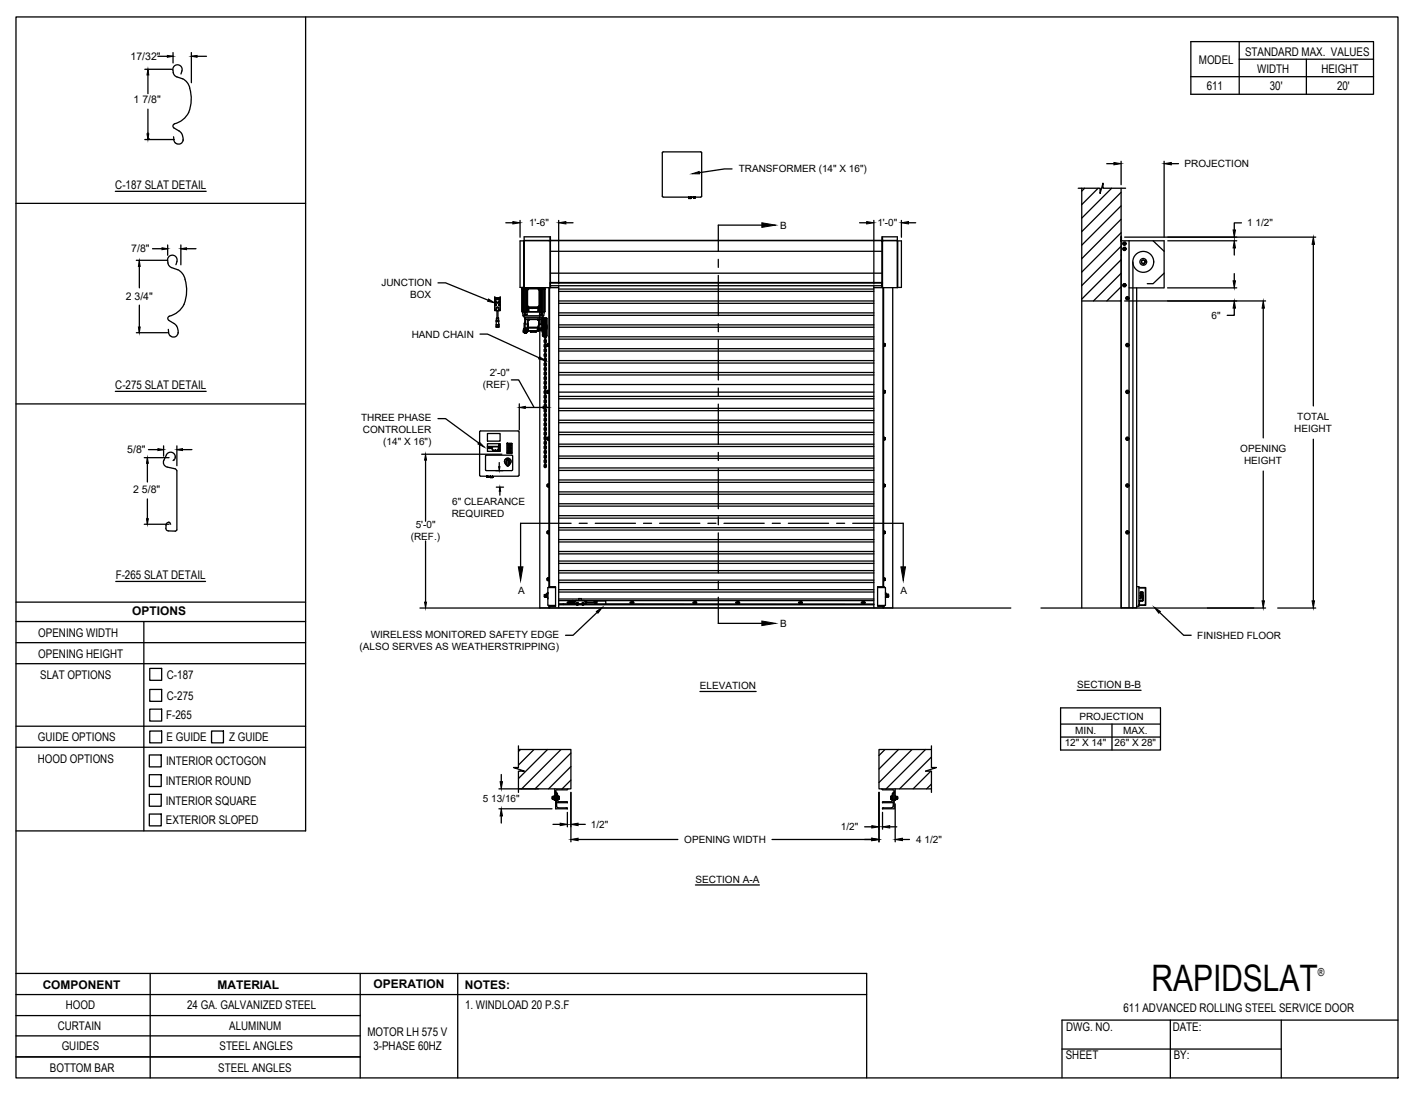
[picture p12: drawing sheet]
<svg xmlns="http://www.w3.org/2000/svg" width="279mm" height="216mm" viewBox="0 0 279 216" stroke-linecap="round" stroke-linejoin="round" font-family="sans-serif">
<!-- layer: MOTOR LH -->
<g fill="none" stroke="#000" stroke-width=".25">
<path d="M130.9 38.9l-.2-.2v-8.7h7.6l.2 .2v8.5l-.2 .2M130.9 38.9h7.4M135.9 39.1h.1M135.9 39.1h.4M135.9 38.9v.3h.4v-.3M136.3 39.1h.1M136.3 39.1h-.4h.4M136.8 39h.1M136.8 39.1h.1M136.8 39.1h.3M136.8 38.9v.2h.3v-.2M136.8 39h.3"/>
<path d="M137.1 39h.1M137.1 39.1h.1M137.1 39h-.3h.3M137.1 39.1h-.3h.3M212.7 37.1h4.4v1.1l.5-2v.9h4.5M213.4 37.1v82.9M214 37.1l-.6 .6M216.7 37.1l-3.3 3.3M217.6 36.2h.1M219.4 37.1l-6 6M221.2 37.1v82.9M221.2 38l-7.8 7.7"/>
<path d="M97.6 58.8v2.4l.3 .1M97.6 58.8h1.1M97.6 58.8h.1M97.8 59l.1 .1zM97.8 59.6h.1M97.8 59h.1M97.8 59.1h.1M97.9 59.6h.1M97.9 59h.1M97.9 59.1h.1M98.5 59.6h.1M98.5 59.7h.1"/>
<path d="M98.5 59h.1M98.5 59.1h.1M98.6 59.7h.1M98.6 59.6h.1M98.6 59h.1M98.6 59.1h.1M98.7 58.8h.1M98.7 58.8v2.3M98.7 58.8v2.4l-.3 .1M103 57.1h.4l-.1 4.4h-.3zM103 57.1h.1M103.1 57.1h.1"/>
<path d="M103.1 57v4.6l.1 .7M103.1 57h.3M103.1 56.7v.3M103.3 57.1h-.3h.3M103.3 47.5v9.2M103.4 56.7h.1M103.4 47.5h-.8v9.2h.8M103.4 47.5v9.2M103.4 47.5h.1M103.4 56.8h.1M103.4 56.8v.2h.5M103.4 47.5h5.2"/>
<path d="M103.4 47.5h4.9M103.4 56.8h5.1M103.4 56.8v-10.1h5.1v10.1M103.6 57.1h-.5v4.4M103.6 56.8v4.8M103.6 57.1v4.4M103.7 57v.1M103.9 59.9v.5zM103.9 57.2h.1M103.9 57.1h-.3v4.4h.3M103.9 57.1v.1M103.9 58v.2"/>
<path d="M103.9 59v.2M103.9 59.6v.4M103.9 58.2v.9M103.9 58.2h.1M103.9 59.1h.1M103.9 59.2v.5M103.9 57.3v.7M103.9 57.3h.1M103.9 58h.1M103.9 57l.1 3.6M103.9 57.1v.2M103.9 57h.1"/>
<path d="M104 57.2v3.2M104 56.9h2.5v3.8h-2.5zM104 56.8h.1M104 57.1l.1 .1zM104.1 56.8l-.2 .2M104.1 56.9h2.3M104.2 57l-.1 .1M104.3 56.9h.1M104.3 57h1.9l.2 .2v3.2l-.2 .2h-1.9l-.2-.2v-3.2zM104.3 56.9h1.9M104.6 56.8h.1M105.3 56.8h.1"/>
<path d="M106.2 56.9l.1 .1M106.3 57l.1 .1M106.4 56.8l.2 .2M106.4 57.1l.1 .1h-.1M106.4 57.1v.1M106.4 57.2l-.2-.3h-1.9l-.3 .2 .1 3.3M106.4 57.2v3.2M106.5 56.8v63.2h69.6v-63.2M106.5 57l.1 3.6M106.6 57h.1M106.6 57.1v4.4M106.6 57.2h.1"/>
<path d="M106.8 57v.1M106.8 57.1v4.4M106.9 56.8v.2h-.3M106.9 57.1v4.4h-.3M106.9 57v4.6h.2v.5h-.2M107.1 57h.3M107.1 56.8v.2h-.2M107.1 57.1v4.4M107.4 57.1h.1M107.4 56.8v.2M107.4 57l.1 .1h-.1M107.4 57.1v4.5"/>
<path d="M107.5 57.1h.1M107.5 57.1l-.9 .1M107.5 57.1v4.4h-.6M108.3 56.8v59.2M108.4 47.5h.1M108.4 56.8v59M108.5 55.9v.7M108.5 56.8h1.7M108.5 55.7h65.6M108.6 56h.1M108.6 56.1h.1M108.6 56.3h.1"/>
<path d="M108.6 56.5h.1M108.6 47.5h-.3M108.6 47.5h65.4v8.9h-65.4zM108.6 55.9h65.4M108.6 47.4l68.5 .1M108.6 46.7v.8M108.6 49.6h65.4M108.6 53.9h65.4M108.6 56.4v.4M110.2 56.4v63.6M110.2 59.4h62.2M110.2 59.9h62.2"/>
<path d="M110.2 57h62.2M110.2 57.5h62.2M172.4 56.8l4.7-.1v-10h-3v10.1M172.4 56.4v63.6M174 47.5h3.1l-.1 9.3M174 46.7v.8M174 55.7v1.1M174 56.2h.1M174 56h.1M174 56.4h.1M174.1 55.9v.7M174.2 47.5h.1"/>
<path d="M174.2 56.8v59M174.3 47.5h.1M174.3 56.8v59M177.1 47.5h.1M177.1 47.5h.8v9.2h-.8M177.1 47.5v9.2M213.4 59.4h7.8M221.2 46.8h.1M221.2 50.3h.1M221.2 48.6l-7.8 7.8M221.2 40.6l-7.8 7.8M221.2 43.3l-7.8 7.8"/>
<path d="M221.2 45.9l-7.8 7.8M221.2 51.3l-7.8 7.7M221.2 53.9l-5.4 5.5M221.2 56.6l-2.8 2.8M221.2 59.3l-.1 .1M221.2 47.6h.1M221.2 47.5h.1M221.3 46.8v.7M221.9 48.9l.2 .1zM221.9 49.3l.2-.1zM221.9 48.9l-.2 .1v.2l.2 .1M221.9 47.9l.2 .1z"/>
<path d="M221.9 48.3l.2-.1zM221.9 47.9l-.2 .1v.2l.2 .1M221.9 56.1l.2 .1zM221.9 56.5l.2-.1zM221.9 56.1l-.2 .1v.2l.2 .1M221.9 47.9l-.3 .1 .2 .3 .3-.1-.1-.3M221.9 48.9l-.3 .1 .2 .3 .3-.1-.1-.3M222 47.9h-.1M222 48.9h-.1M222 56.1l.1 .3-.3 .1-.2-.3 .3-.1M222 47.9h.1M222 48.9v.1"/>
<path d="M222 56.1h.1M222.1 49h.1M222.1 49v.2v-.1M222.1 49.2h.1M222.1 48h.1M222.1 48v.2v-.1M222.1 48.2h.1M222.1 56.2h.1M222.1 56.2v.2v-.1M222.1 56.4h.1M222.8 47.5v72.5M222.8 56.8h6.8"/>
<path d="M223.5 51.7v68.3M224.3 56.8v63.2h-3.1v-72.5h8.5v9.3M225.6 52l.1-.1 .1 .2-.2 .1zM225.9 51.6a.36 .36 0 0 0-.6-.1 .36 .36 0 0 0 .3 .5 .37 .37 0 0 1-.4-.5 .37 .37 0 0 1 .6-.1 .37 .37 0 0 1-.1 .6l.2-.3M225.9 51.6h.1M225.9 51.6l.1 .1M227.5 47.5l2.2 2.1M229.7 53.9l-2.2 2.1h-1.1M97.6 61.1h.1M97.7 61.2v.1M97.7 61.2h.2l-.2 .1M97.8 60.1h.1"/>
<path d="M97.8 60.2h.1M97.9 60.2h.1M97.9 60.1h.1M97.9 64.2h.5M97.9 64.5h.5M97.9 63.2v.3M97.9 64.5h.1M97.9 64.1v.4M97.9 64.1h.5M97.9 61.1v.2h.5v-.2M97.9 60.8h.5M97.9 63.5h.5"/>
<path d="M97.9 60.8v.3h-.3M97.9 63.5v.6M98 62.9h.4M98 62.9l-.1 .3M98 62.9h.1M98 62.9h.3M98 61.3h.3M98 61.3h.1M98.1 61.3v1.6M98.2 60.6l-.3 .2M98.2 60.6l.2 .2M98.3 61.3v1.6"/>
<path d="M98.3 61.3h.1M98.3 62.9h.1M98.4 62.9v.3h-.5M98.4 63.2v.3M98.4 64.5h.1M98.4 64.1h.1M98.4 63.5h.1M98.4 63.5v.6M98.4 64.1v.1M98.4 64.2h.1M98.4 60.8v.3M98.4 64.2v.3"/>
<path d="M98.4 61.1h.3M98.5 60.1h.1M98.5 60.2h.1M98.5 61.2v.1M98.5 61.2h.2l-.2 .1M98.6 60.2h.1M98.6 60.1h.1M98.7 61.1h.1M103.1 61.6h.5M103.2 62.3h4.1M103.2 62.3l.3 .3M103.3 65.6h.1"/>
<path d="M103.3 65h.1M103.3 65h.1zM103.3 65.5l.6 .1M103.3 65.5h.1M103.3 65.2h.1M103.3 65.2l-.1 .2 .1 .1M103.3 65.1v.1M103.3 61.5h.3M103.3 64.9l.1 .1M103.4 65.2v.1zM103.4 65.1h.1M103.4 65.1v.1"/>
<path d="M103.4 65.2h.1M103.4 65.6h.5M103.4 65h.1M103.4 65.1l-.1 .1M103.4 65v.1M103.4 61.6h.5l.1 .5h-.6zM103.4 65.4h.1M103.4 61.6h.1M103.4 65.4l.2 .1M103.4 64.9h.1M103.4 65.4l-.1 .1 .1 .1M103.4 65.2h-.1v.3"/>
<path d="M103.4 65.6h.1M103.4 65.6h.2zM103.4 65.6h.2M103.4 65.2v.2M103.4 65.4v.2M103.4 65.3v.1M103.4 65.1l.1 .1M103.5 65.6h.1M103.5 65.2v-.4h.1v.6M103.5 65.2l.1 .3M103.5 62.6h3.5M103.5 62.6v.1h3.5v-.1"/>
<path d="M103.5 63.8l-.1 1M103.5 65.2v.3M103.5 62.1h.1M103.5 62.1h.3M103.5 62.1h.2M103.5 65.6h-.1h.1M103.6 65.6h.1M103.6 65.6h-.2h.2M103.6 63.7v.1M103.6 62.8v-.1v1M103.6 63.8h-.2v1.4M103.6 62.8h.1"/>
<path d="M103.6 62.1v.1M103.6 65.4h.1M103.6 65.3l.1 .1M103.6 65.3l.1-.2v.3M103.6 65.3v.1M103.6 63.8h.1M103.6 65.3h.1M103.6 65v.2M103.6 63.8v1M103.6 63.8l.1-.8h3.1l.1 .9M103.6 63.8l.1 .1 .5 .1M103.6 65h.1"/>
<path d="M103.6 65.4v.1M103.6 64.8h.5M103.6 63.1h.5M103.6 64.7h.5M103.6 65.6h.2zM103.6 65.6h.2M103.6 65.6h.3M103.6 61.6v.5M103.7 65.6h.1M103.7 65.6h.1zM103.7 65.1v.3M103.7 65.4h.1"/>
<path d="M103.7 65.4h-.1M103.7 65l.1 .5M103.7 61.6h3.1M103.7 61.5v.1M103.7 63v.9M103.7 65.4l.1 .1M103.7 64.8v.6M103.7 64.8v.2M103.8 65.6h.1M103.8 65.6h-.1h.1M103.8 64.8v.4zM103.8 64.8h-.1"/>
<path d="M103.8 65.2v.3M103.8 65.4h.4M103.8 62.1h.1M103.9 65.6h.1M103.9 65.4h.1M103.9 65.4l.1 .1-.1 .1zM103.9 61.4h.1M103.9 60.3v1.2M103.9 65.4h-.1M103.9 60.6l.2 .2M103.9 60.7v.8M104 65.5h.1"/>
<path d="M104 60.4l.1 .1v-.1M104 60.4h.1M104 65.4l-.1 .2M104 60.4l.1 .1M104.1 65.6h-.1M104.1 65h-.3M104.1 64.7v.4h-.3M104.1 60.5l.2 .1M104.1 65.1v.1M104.1 63.1h.1M104.1 64.1h.1M104.1 65.4l-.1 .1"/>
<path d="M104.1 64.1v.6M104.1 60.7v.1M104.1 63v.1M104.1 64.1v.1M104.1 64.7v.4M104.1 65.2h.1M104.1 63.1h.3M104.1 61.4l-.2 .1M104.1 61.4h.1M104.1 64.1v1.1M104.1 60.8v.7h.1v-.7M104.2 63.1v.9"/>
<path d="M104.2 63.1h.2M104.2 63.1v1.5M104.2 64.7v.5M104.2 64.6h.1M104.2 64.1h-.1M104.2 64.6l-.1 .6M104.2 64.1h.1M104.2 65.2h.1M104.2 65.2v.2M104.2 60.6h.1M104.2 65.3v.1M104.2 64.1v1.3"/>
<path d="M104.2 65.2l.1 .1h1.9M104.2 64.1h-.1v.6M104.2 65.3h2M104.2 61.4h.2M104.3 60.7h1.9M104.3 63.1h.1M104.4 60.8v.7h1.7v-.7M104.4 63.1h.1M104.4 63.1h1.7M104.4 63v.1M104.6 60.8h.8M104.6 65.3l.1 .1"/>
<path d="M104.7 65.4h1.1M104.7 65.4v.1M104.7 65.5h1.1M104.7 65.5h.1M105.4 60.8h-.8M105.5 60.8h.6M105.8 65.4v.1M105.9 65.3l-.1 .1M106.1 63.1h.1M106.1 63v.1M106.1 63.1h.3M106.2 63.1h.1"/>
<path d="M106.2 64.7h.1M106.2 64.7l-.2 .3 .2 .3M106.2 64.7v.1M106.2 64.7v-.1h-2v.1h2M106.2 65.1h.6M106.2 65.1h.1M106.2 65.3h.1M106.2 64.6v.1M106.2 65.1l.1 .2M106.2 60.6l.1 .1zM106.2 65v.1M106.2 64.8h.1"/>
<path d="M106.2 61.4h.1M106.2 64.8l-.1 .2h.1M106.3 64l-.1 .6M106.3 64.1l-.1 .5M106.3 63.1v.9M106.4 61.4l.2 .1M106.4 63.1h-.1M106.4 60.4l.1 .1zM106.4 60.5l-.1 .1M106.4 60.7l-2.3 .1M106.4 63v.1M106.4 63.1h.5"/>
<path d="M106.4 60.4l-.2 .2M106.5 60.6h.1M106.6 61.6h.3v.5M106.6 60.7v.8M106.6 60.6l-.2 .2v.7h-.1v-.7M106.6 61.4h.1M106.6 61.4v.1M106.7 62.1h.3M106.7 62.1h.1M106.7 63l.1 .9h.1M106.8 64h-.5M106.8 62.1h.2"/>
<path d="M106.8 61.5v.1M106.8 65h.1M106.8 64.8v.2M106.8 65v.1M106.8 61.6h-.2l-.2 .5h.5M106.8 61.6h.3M106.8 65l-.6 .1M106.8 64.9h.1M106.8 64.8v.3M106.8 64.7l-.6 .1M106.9 65l.1 .1M106.9 64.9h.1"/>
<path d="M106.9 65h.1M106.9 65v.3M106.9 65h-.1M106.9 64.9l-.1 .1M106.9 62.1v.1M106.9 64.9v.1M106.9 64.8v.2M106.9 64.8h-.7M106.9 62.7v1M106.9 63.9v.9M106.9 63.9l-.6 .1M106.9 61.6h.5"/>
<path d="M106.9 62.1h.1M106.9 64.1h.1M106.9 63.9h.1M107 63.8v1.5h-.7M107 63.8h.1M107 62.1h.1M107 65.2h.1M107 63.9v1.3M107 63.9h.1M107 65.2v.4M107 63.1h.2v2.9h-.2zM107 66l.2 .4"/>
<path d="M107 63.5v.4M107 66.1l.2 .3M107.2 64.9v1.1M107.2 64.6h.1M107.2 64.6v1.4M107.2 63.1v1.5M107.2 62.7l-.2 .4M107.2 62.7l.7 .1v3.5M107.2 66.4h.2M107.2 62.7l-.2 .3M107.2 66h.1M107.2 63.1v1.1"/>
<path d="M107.2 63.1h.1M107.2 66l.1 .2M107.2 66v.2h.1M107.3 63.1l.1-.2v3.3M107.3 63.1h.1M107.3 63.1v3M107.3 66.1h.1M107.3 63v3M107.3 64.7v.1M107.3 64.1v-.2v.2M107.3 65.3v.3v-.2M107.3 63.4h.1"/>
<path d="M107.3 65.7h.1M107.3 64.9h.1M107.3 64.6h.1M107.3 63v.5M107.3 65.6v.5M107.3 65.4v.3M107.3 64.4h.1M107.3 62.9l-.1 .2M107.3 63v.1M107.3 66.2h.1M107.3 63h.1M107.3 62.3l-.3 .3"/>
<path d="M107.3 66.1l.1 .1M107.3 63v1.6M107.3 64.6v1.5M107.3 63.4v.3zM107.3 62.9v3.2M107.3 62.9v3.3M107.4 66.2h.1M107.4 62.9l.1 .4M107.4 62.9h.1M107.4 66.3l.1 .4M107.4 70.9l.1 .4M107.4 78.2l.1 .4"/>
<path d="M107.4 64.9h.1M107.4 65.1h.1M107.4 66h.1M107.4 65.6l.1 .2M107.4 72l.1 .2M107.4 73.9l.1 .2M107.4 79.3l.1 .2M107.4 61.6l-.1 .7M107.5 66.1h.1M107.5 65.6v.1M107.5 72v.1M107.5 73.9h.1"/>
<path d="M107.5 79.3v.1M107.5 70.9v.3M107.5 78.2v.3M107.5 66.4h.2M107.5 63.3h.1M107.5 65.8v.3M107.5 67.5v-.3l.1-.1v.4M107.5 66.2v.4M107.5 65.3v.3M107.5 64.3l.1 1.1v-1.1M107.5 63.4l.1 1v-1M107.5 68v.5"/>
<path d="M107.5 68.9l.1 1.1v-1.1M107.5 69.9v.4M107.5 70.8v.1M107.5 71.7v.4M107.5 72.6v1M107.5 73.5v.4M107.5 74.8v-.3l.1-.1v.4M107.5 75.3v.5M107.5 76.2v.5M107.5 77.2v.4M107.5 78.1v.1M107.5 79v.4"/>
<path d="M107.5 79.9v.4M107.5 67l-.1 .2 .1 .5M107.5 66.1l-.1 .2M107.5 65.2l-.1 .4M107.5 64.2l-.1 .5 .1 .2M107.5 63.3l-.1 .5 .1 .2M107.5 67.9l-.1 .2 .1 .5M107.5 68.8l-.1 .2 .1 .5M107.5 69.8l-.1 .2 .1 .4M107.5 70.7l-.1 .2M107.5 71.6l-.1 .5M107.5 72.5l-.1 .2 .1 .4"/>
<path d="M107.5 73.4l-.1 .5M107.5 74.3l-.1 .2 .1 .5M107.5 75.2l-.1 .2 .1 .5M107.5 76.1l-.1 .5 .2 .2 .2-.2v-.3l-.2-.2M107.5 77.1l-.1 .2 .1 .4M107.5 78l-.1 .2M107.5 78.9l-.1 .5M107.5 79.8l-.1 .2 .1 .4M107.5 65.9h.1M107.5 66.6h.1M107.5 64.7h.1M107.5 63.8h.1"/>
<path d="M107.5 63.4h.1M107.5 69h.1M107.5 69.3h.1M107.5 71.2h.1M107.5 73.6h.1M107.5 73h.1M107.5 76.3h.1M107.5 76.6h.1M107.5 78.5h.1M107.5 79.9h.1M107.5 79.3h.1M107.5 65.6l.2 .1-.1 .6z"/>
<path d="M107.5 67.5h.2l-.1 .6zM107.5 70.2l.2 .1-.1 .6zM107.5 72l.2 .1-.1 .6zM107.5 74.8h.2l-.1 .6zM107.5 77.5l.2 .1-.1 .6zM107.5 63.5l.1-.4 .1 .4M107.5 69l.1-.7 .1 .7M107.5 71.2l.1 .6 .1-.6M107.5 74.5l.1-.7 .1 .7M107.5 76.3l.1-.7 .1 .7M107.5 76.6l.1 .7 .1-.7M107.5 78.5l.1 .6 .1-.6"/>
<path d="M107.5 66.6v.6M107.5 79.4v.5M107.6 79.5h.1M107.6 65.6h.1M107.6 63.5v.3M107.6 64.5v.2M107.6 65.4v.2M107.6 67l.2 .2-.2 .5M107.6 66.1l.2 .2M107.6 65.2l.2 .4M107.6 64.2l.2 .5-.2 .2M107.6 63.3l.2 .5-.2 .2"/>
<path d="M107.6 67.9l.2 .2-.2 .5M107.6 68.8l.2 .2-.2 .5M107.6 69.8l.2 .2-.2 .4M107.6 70.7l.2 .2M107.6 71.6l.2 .5M107.6 72.5l.2 .2-.2 .4M107.6 73.4l.2 .5M107.6 74.3l.2 .2-.2 .5M107.6 75.2l.2 .2-.2 .5M107.6 77.1l.2 .2-.2 .4M107.6 78l.2 .2M107.6 78.9l.2 .5"/>
<path d="M107.6 79.8l.2 .2-.2 .4M107.6 66.2v.4M107.6 65.3l.1 .3M107.6 68v.5M107.6 69.9v.4M107.6 70.8l.1 .1M107.6 71.7l.1 .4M107.6 72.6l.1 1M107.6 73.5l.1 .4M107.6 75.3v.5M107.6 76.2v.5M107.6 77.2v.4"/>
<path d="M107.6 78.1l.1 .1M107.6 79l.1 .4M107.6 79.9v.4M107.6 65.8l.1 .1M107.7 63.3h-.1M107.7 65.8h.1M107.7 63.3h.1M107.7 66.6v.6M107.7 79.4v.5M107.7 65.9h.1M107.7 65.9v.2M107.7 65.6l-.1 .1"/>
<path d="M107.7 72l-.1 .1M107.7 73.9h-.1M107.7 79.3l-.1 .1M107.7 66.1h.1M107.7 63h.1M107.7 70.9l-.1 .3M107.7 78.2l-.1 .3M107.7 63v.3M107.8 66.2h.1M107.8 65.6l-.2 .2M107.8 72l-.2 .2M107.8 73.9l-.2 .2"/>
<path d="M107.8 79.3l-.2 .2M107.8 66.3h.1M107.8 62.9l-.1 .1M107.8 62.9h.1M107.8 66.3l-.2 .4M107.8 70.9l-.2 .4M107.8 78.2l-.2 .4M107.8 62.8v3.5M107.8 62.8v3.5l.1-2M107.8 62.8l.1 1.8M107.9 66.3h-.1M107.9 64.1v.4"/>
<path d="M107.9 64.8v-.2v.4M108 77.4h.1M108 68.2h.1M108 67.9h.2v-.1h-.2v.4M108 77.2h.1M108 67.9v.1M108 67.9v.3M108 77.2v.2M108 68.2h.2v.1h-.2zM108 77.4h.2v.2h-.2zM108 77h.2v.2h-.2zM108 67.8v.5"/>
<path d="M108 77v.6M108.2 67.9v.3M108.2 77.2v.2M108.2 67.8h.1M108.2 77l.1 .1M108.3 68.3h-.1M108.3 77.5l-.1 .1M108.3 66.5h.1M108.3 67.8v.5M108.3 77v.6M110.2 78.2h62.2M110.2 78.7h62.2"/>
<path d="M110.2 75.9h62.2M110.2 77.4h62.2M110.2 73.5h62.2M110.2 74h62.2M110.2 71.2h62.2M110.2 71.6h62.2M110.2 68.8h62.2M110.2 69.3h62.2M110.2 66.5h62.2M110.2 66.9h62.2M110.2 64.1h62.2M110.2 64.6h62.2"/>
<path d="M110.2 61.7h62.2M110.2 62.2h62.2M174.3 67.8v.6M174.3 77v.6M174.4 77.4h.1M174.4 77.2v.3M174.4 77.5h.2M174.4 77.2l.2-.1 .1 .3M174.4 68.2h.1M174.4 67.9v.3M174.4 68.2l.2 .1M174.4 67.9l.2-.1 .1 .4"/>
<path d="M174.4 77.5h.1M174.4 68.3h.1M174.4 77.4l.2 .1M174.4 77.2h.2l.1 .2M174.4 67.9h.2v.3M174.4 77.1h.1M174.4 67.8v.1M174.6 67.8v.5M174.6 77.1v.4M174.6 68.2h.1M174.6 68.3h.1M174.7 77.4h.1"/>
<path d="M174.7 68.2h.1M222.5 67.9l.2 .1zM222.5 68.3l.2-.1zM222.5 67.9l-.2 .1v.2l.2 .1M222.5 77.1l.2 .1zM222.5 77.6l.2-.1zM222.5 77.1l-.2 .1v.3l.2 .1M222.7 68v.2v-.1M222.7 77.2v.3v-.2M95.9 92.9h5.1M96 94.1h.1M96 94.1h.2"/>
<path d="M96 94.1h.3M96 94v.2M96.2 85.6h2.5v1.5h-2.5zM96.2 87.6h2.5v1.5h-2.5zM96.2 88.1h2.4M96.2 88.2h.2zM96.2 88.2h.1M96.2 94.1h.1M96.2 94.1h-.2h.3M96.2 88.4l.2 .1zM96.2 94.1h-.2M96.2 94v.2"/>
<path d="M96.3 88.2h.1M96.8 94.2h.1M96.8 94.1h.1M96.8 94.2h.4zM96.8 94.2h.4M96.8 94.1h.4M96.8 94.1l.4 .1M96.8 94v.3h.4v-.3M96.9 88.4l.1 .1zM97.1 88.2h1.2v.8h-1.1zM97.2 94.2h.1M97.2 94.1h.1"/>
<path d="M97.2 94.2h-.4h.4M97.2 94.1h-.4h.4M97.2 88.2h.1M97.3 89.1h.1M97.3 89h.1M97.3 89v.1M97.3 89h.4M97.5 89.1h.1M97.6 89h.1M97.6 89.1h.1M97.6 89l-.1 .1M97.6 89v.1"/>
<path d="M97.7 89.1h.1M97.7 89h.1M97.7 89h-.4h.4M97.7 89v.1M97.8 89h.1M98.2 89h.1M98.3 89h.1M98.4 87.9h.2M98.4 88.8h.2M98.4 88.8h.1M98.4 88.8l.2 .1M98.6 87.9h-.2"/>
<path d="M98.6 87.9h.1M98.6 88.8h.1M98.6 87.6v1.5M98.6 87.6v1.5v-1.5M99.9 91.6l.3 .4M99.9 91.6a.65 .65 0 0 1-.2-.9 .65 .65 0 0 1 1 0 .65 .65 0 0 1-.2 .9M99.9 91.2v.5zM99.9 91.6l.3 .3M100 90.8l-.1 .4M100.1 90.8h.1M100.1 90.8h.3v1h-.3zM100.1 90.7v.1"/>
<path d="M100.1 87.5h.9v1.9h-.9zM100.1 87.5v1.9M100.1 90.8h.2M100.1 87.5h.1M100.1 89.4h.1M100.2 91.9v.1M100.3 90.8h.1M100.3 90.8l.2 .4M100.3 90.8h-.3M100.3 90.6h-.3M100.4 90.8h.1M100.4 90.7v.1"/>
<path d="M100.4 89.1h.1M100.4 87.9h.1M100.4 89v.1M100.5 88.5h.1M100.4 88.5h.1M100.5 89v.1M100.5 89.1h.1M100.5 91.6l-.3 .3M100.5 87.8v.1M100.5 87.9h.1M100.5 87.8l-.1 .1M100.5 87.8h.1"/>
<path d="M100.6 89.1h.1M100.5 89.1h-.1M100.5 91.2v.5zM100.5 91.6l-.3 .4M100.6 87.8h.1M100.6 87.9h.1M100.6 87.8v.1M100.6 88.5h.1M100.6 89v.1M100.6 89h.1M100.6 88.4v.1M101 87.5v1.9"/>
<path d="M101 89.8l.1 .2M101 89.8l-5.2 .1v2.8l.1 .2M101.1 92.7l-.1 .2M101.2 90v2.7M102.2 85l.2 .2v8.6l-.2 .2M102.2 85l-7.5 .1-.1 8.7 .2 .2h7.4M107.4 80.9l.1 .4M107.4 86.4l.1 .4M107.4 89.1v.4h.2h.1l.1-.4M107.4 82.1l.1 .1M107.4 91.2l.1 .2M107.5 82.1h.1"/>
<path d="M107.5 91.2v.1M107.5 89.9l.2 .1-.1 .9zM107.5 91.8h.2l-.1 .4zM107.5 80.9v.9M107.5 86.4v.3M107.5 89.1v.3M107.5 80.8v.1M107.5 81.7v.4M107.5 83v-.4h.1v.4M107.5 83.5v.5M107.5 84.5v.4M107.5 85.4v.4"/>
<path d="M107.5 86.3h.1M107.5 87.2v.4M107.5 88.1v.4M107.5 89v.1M107.5 90.8v.4M107.5 80.7l-.1 .2M107.5 81.6l-.1 .5M107.5 82.5l-.1 .5 .2 .2 .2-.2v-.3l-.2-.2M107.5 83.4l-.1 .2 .1 .5M107.5 84.3l-.1 .2 .1 .5M107.5 85.2l-.1 .2 .1 .5M107.5 86.2l-.1 .1"/>
<path d="M107.5 87.1l-.1 .2 .1 .4M107.5 88l-.1 .2 .1 .4M107.5 88.9l-.1 .2M107.5 89.8l-.1 .2 .1 .5M107.5 90.7l-.1 .5M107.5 91.6l-.1 .5 .2 .2 .2-.2v-.3l-.2-.2M107.5 81.8h.1M107.5 81.2h.1M107.5 83.6h.1M107.5 83h.1M107.5 86.6h.1M107.5 90.3h.1"/>
<path d="M107.5 80.2l.2 .1-.1 .6zM107.5 83.9h.2l-.1 .6zM107.5 84.8h.2l-.1 .6zM107.5 85.7h.2l-.1 .7zM107.5 87.5h.2l-.1 .7zM107.5 88.4l.2 .1-.1 .6zM107.5 82.7l.1-.7 .1 .7M107.5 86.7l.1 .6 .1-.6M107.5 90l.1-.7 .1 .7M107.5 91.8l.1-.7 .1 .7M107.5 83v.6M107.6 80.7l.2 .2"/>
<path d="M107.6 81.6l.2 .5M107.6 83.4l.2 .2-.2 .5M107.6 84.3l.2 .2-.2 .5M107.6 85.2l.2 .2-.2 .5M107.6 86.2l.2 .1M107.6 87.1l.2 .2-.2 .4M107.6 88l.2 .2-.2 .4M107.6 88.9l.2 .2M107.6 89.8l.2 .2-.2 .5M107.6 90.7l.2 .5M107.6 80.8l.1 .1M107.6 81.7l.1 .4"/>
<path d="M107.6 83.5v.5M107.6 84.5v.4M107.6 85.4v.4M107.6 86.3h.1M107.6 87.2v.4M107.6 88.1v.4M107.6 89l.1 .1M107.6 90.8l.1 .4M107.7 83v.6M107.7 82.1h-.1M107.7 91.2l-.1 .1M107.7 80.9v.9"/>
<path d="M107.7 86.4l-.1 .3M107.7 89.1l-.1 .3M107.8 82.1l-.2 .1M107.8 91.2l-.2 .2M107.8 80.9l-.2 .4M107.8 86.4l-.2 .4M108 86.7h.1M108 95.9h.1M108 95.7v-.2h.2v.2M108 86.4h.2v-.1h-.2v.5M108 86.7h.2v.1M108 86.4v.1"/>
<path d="M108 95.7h.1M108 86.4v.3M108 95.7v.2M108 86.8h.2M108 86.8h.1M108 95.7h.2v.2h-.2zM108 95.9v.2h.2M108 95.5v.6M108 86.3v.5M108.2 95.9v.2M108.2 86.4v.3M108.2 95.5l.1 .1"/>
<path d="M108.2 86.3h.1M108.3 96l-.1 .1M108.3 86.8h-.1M108.3 95.5v.6M108.3 86.3v.5M110.2 99.4h62.2M110.2 99.9h62.2M110.2 97.1h62.2M110.2 97.5h62.2M110.2 94.7h62.2M110.2 95.2h62.2M110.2 92.4h62.2"/>
<path d="M110.2 92.8h62.2M110.2 90h62.2M110.2 90.5h62.2M110.2 87.7h62.2M110.2 88.1h62.2M110.2 85.3h62.2M110.2 85.8h62.2M110.2 82.9h62.2M110.2 83.4h62.2M110.2 80.6h62.2M110.2 81h62.2M174.3 86.3v.6"/>
<path d="M174.3 95.5v.6M174.4 95.9h.1M174.4 95.7v.3M174.4 96h.2M174.4 95.7l.2-.1 .1 .3M174.4 86.7h.1M174.4 86.4v.3M174.4 86.7l.2 .1M174.4 86.4l.2-.1 .1 .4M174.4 96h.1M174.4 86.8h.1M174.4 95.9l.2 .1"/>
<path d="M174.4 95.7h.2l.1 .2M174.4 86.4h.2v.3M174.4 95.6h.1M174.4 86.3v.1M174.6 86.3v.5M174.6 95.6v.4M174.6 86.7h.1M174.6 86.8h.1M174.7 95.9h.1M174.7 86.7h.1M222.5 86.4l.2 .1zM222.5 86.8l.2-.1z"/>
<path d="M222.5 86.4l-.2 .1v.2l.2 .1M222.5 95.6l.2 .1zM222.5 96.1l.2-.2zM222.5 95.6l-.2 .1v.2l.2 .2M222.7 86.5v.2v-.1M222.7 95.7v.2v-.1M82.9 120h116.6M107.4 117.7l.1 .1M107.4 117.4v.3M107.5 117.3l-.1 .1M107.5 117.3h.1M107.5 117.6h.2"/>
<path d="M107.5 117.3h.2v.5h-.2zM107.7 117.4h.1M107.7 117.8h.1M107.8 117.6v.1M107.8 117.4v.3M107.8 117.8h.1M107.8 117.4v.2M107.8 117.6v.2M107.8 117.4v.1M107.8 117.4h.1M107.8 117.5v.3M107.8 117.7v.1"/>
<path d="M107.8 117.3h.1v.5h-.1zM107.8 117.6h.1M107.9 117.4h.1M107.9 117.8h.1M108 117.3v.1M108 114.4h.1M108 105.2h.1M108 117.2l-.1 .1M108 114.2h.2v-.2h-.2v.4M108 105.2h.2v.1M108 114.2h.1M108 104.9h.1"/>
<path d="M108 104.9v.1M108 104.9v.3M108 114.2v.2M108 105.3h.2M108 105.3h.1M108 114.4h.2v.2h-.2zM108 104.8h.2v.1h-.2zM108 104.9v.4M108 114v.6M108 104.8v.5M108 117.4l.1 .1M108.1 117v.8"/>
<path d="M108.1 117.7v.5M108.1 117v.5M108.1 117.7h-.1M108.1 117v.2h-.1M108.1 116.9v.1M108.1 118.2h.1M108.2 114.2v.2M108.2 104.9v.3M108.2 114l.1 .1M108.2 104.8h.1M108.3 114.5l-.1 .1M108.3 105.3h-.1"/>
<path d="M108.3 104.8v.5M108.3 114v.6M108.3 119.5v.5M108.4 116v-.2h1.2v3.9h-1.2v-.2M108.4 119.7v.3M109.6 116h-1.5v3.5h1.5M110.2 116.8h62.2M110.2 119.3h62.2M110.2 118.5h62.2M110.2 119.2h62.2M110.2 118.2h62.2M110.2 116.4h62.2"/>
<path d="M110.2 114.5h62.2M110.2 115h62.2M110.2 112.6h62.2M110.2 113.1h62.2M110.2 110.7h62.2M110.2 111.2h62.2M110.2 108.8h62.2M110.2 109.3h62.2M110.2 106.5h62.2M110.2 107h62.2M110.2 104.1h62.2M110.2 104.6h62.2"/>
<path d="M110.2 101.8h62.2M110.2 102.3h62.2M111.1 119.1v.2M112.2 118.8l-.3 .1 .3 .1M112.3 118.8h.2v.3l-.3-.2zM112.5 118.8h.1M112.6 118.8l.1 .1-.1 .1M112.7 118.6v.5M112.7 118.6h.2v.5h-.2M112.7 119.1h.1M112.7 118.9h.2M112.7 118.6v.1"/>
<path d="M112.9 119h.1M113 118.7v.2M113 118.9v.1M113 118.7h.1M113 119h.1M113 118.7l.1 .3M113 118.7v.3M113 119v-.2l.1 .2M113.1 118.6h.1v.5h-.1zM113.1 119h.1M113.1 118.9h.1M113.2 119.1h.1"/>
<path d="M113.2 118.6v.5M113.2 118.7h.1M113.2 119h.1M113.2 119.1h.3M113.5 118.6h-.3M113.7 119.2a.33 .33 0 0 1-.3-.4 .33 .33 0 0 1 .3-.3h1.5a.33 .33 0 0 1 .3 .3 .33 .33 0 0 1-.3 .4M113.8 119.3h.1M113.8 119.1l.1 .1M113.8 119h.1M113.8 119.1h.1M113.8 119.4h.2M113.8 119h.2"/>
<path d="M113.8 119.1h.3M113.8 119.1v.1M113.9 119l.1 .1v-.1l-.2 .1M113.9 119.3l-.1 .1 .2-.1M114 119.3h.1M114 119.1h.1M114 119h.1M114 119.3l-.1 .1M114.1 119.1v.1M114.2 118.1l-.1 .4M114.7 118.1h-.5M114.7 118.4l.1 .1"/>
<path d="M114.7 118.2v.2M114.9 119.3h.1M114.9 119.1l.2-.1h-.1v.2M114.9 119.1h.1M114.9 119h.1M114.9 119.4h.2M114.9 119h.2M115 119l-.1 .1M115 119.3l-.1 .1 .2-.1M115.1 119.3h.1M115.1 119.1h.1M115.1 119h.1"/>
<path d="M115.1 119.3l-.1 .1M115.1 119.1l-.2 .1M115.1 119.1v.1M115.4 118.6h.3v.5M115.4 119.1h.3M115.7 119.1h.1M115.7 118.7v.3M115.7 119h.1M115.7 118.8h1.5M115.7 118.9h1.5M117.2 118.8l.1 .1zM117.3 118.8h.1"/>
<path d="M117.3 118.9h.1M117.4 118.8h-.1M117.4 118.8v.1M117.4 118.8h.1M117.4 118.8v.2l-.1-.1M117.4 118.8l.1 .2zM117.5 118.9h.1M117.5 118.8h.1M117.5 118.8v.2v-.2M117.5 118.8h.2M117.5 118.9h.2M117.5 118.8l.1 .2"/>
<path d="M117.6 118.7v.3M117.6 118.7v.1M117.6 118.7h.1M117.7 119h.1M117.7 118.7h.1M117.7 118.9h.1M117.7 118.8h.1M117.7 118.7v.3v-.3M117.7 119.2v-.6h1.8v.6M124.4 118.8l-.1 .1 .1 .1M124.4 118.8h.2M124.4 119h.2"/>
<path d="M124.7 118.8h.2v.3l-.3-.2zM124.9 118.8l.2 .1-.1 .1M137 118.8l-.3 .1 .3 .1M137.1 118.8h.2v.3l-.3-.2zM137.3 118.8l.2 .1-.1 .1M145.5 118.8l-.3 .1 .2 .1M145.5 118.8l.3 .1-.1 .2-.2-.2zM145.8 118.8h.1M145.8 119h.1M145.8 118.8l.1 .1-.1 .1M157.9 118.8l-.3 .1 .2 .1M157.9 118.8l.3 .1-.1 .2-.2-.2z"/>
<path d="M158.2 118.8h.1M158.2 119h.1M158.2 118.8l.1 .1-.1 .1M170.3 118.8l-.4 .1 .3 .1M170.3 118.8h.2v.3l-.3-.2zM170.6 118.8l.1 .1-.1 .1M173.2 116h1.5v3.5h-1.5M174.2 119.7v.3M174.3 104.8v.6M174.3 114v.6M174.3 119.7v.3M174.4 114.4h.1"/>
<path d="M174.4 114.2v.3M174.4 114.5h.2M174.4 114.2l.2-.1 .1 .3M174.4 105.2h.1M174.4 104.9v.3M174.4 105.2l.2 .1M174.4 104.9l.2-.1 .1 .4M174.4 114.5h.1M174.4 105.3h.1M174.4 114.4l.2 .1M174.4 114.2h.2l.1 .2M174.4 104.9h.2v.3"/>
<path d="M174.4 114.1h.1M174.4 104.8v.1M174.5 116v-.2h-1.3v3.9h1.3v-.2M174.6 114.1v.4M174.6 104.8v.5M174.6 105.2h.1M174.6 105.3h.1M174.7 114.4h.1M174.7 105.2h.1M174.7 117.2h.1M174.7 117v.8M174.8 117.3l-.1 .1"/>
<path d="M174.8 117.4h.1M174.8 117.8h.1M174.8 117.2h.1M174.8 117.2v.6h.1v-.5h-.1M174.8 117.6h.1M174.9 117.4h.1M174.9 117.6v.2M174.9 117.8h.1M174.9 117.4v.2M174.9 117.4l.1 .2M174.9 117.4v.4M174.9 117.4v.3"/>
<path d="M174.9 117.6v.1M174.9 117.7l.1 .1M175 117.4v.4M175 117.8h.1M175 117.4h.1M175 117.4v.4zM175 117.4v.3M175 117.6h.3M175.2 117.3v.5l.1-.1M175.2 117.3h.1M175.2 117.3h-.2v.5h.3M175.2 117.3l.1 .1"/>
<path d="M175.3 117.8h.1M175.3 117.4v.3M205.4 120h42M222.5 104.8l.2 .2zM222.5 105.3l.2-.1zM222.5 104.8l-.2 .2v.2l.2 .1M222.7 105v.2v-.1M224.3 115.8h.4v3.8h-.4M224.7 116h1.4v3.5h-1.4M224.7 116h1.3v3.4h-1.3M224.7 119.3h.1M224.8 119.2l-.1 .1"/>
<path d="M224.8 118.7v.5M224.9 118.6l-.1 .1M225 117.6v.6h.5M225 118v.1M225 117.5v-.6h.5v.6M225 117h.5M225 117.6l.1 .2M225 116.9v.3M225 117.7v.5M225 117.9h.5v.3M225.1 116.9h.3M225.1 117.8h.3l.1-.2v1l-.8-.1"/>
<path d="M225.1 117.3l-.1 .3M225.1 117.8h.1M225.2 117.8h.1M225.2 117.3h.1M225.2 117h.2v.4M225.2 117h-.1l-.1 .5M225.2 117v.3M225.2 117.7h.1M225.3 117v.3M225.3 117.3h.1M225.4 117.3l.1 .3-.1 .2M225.4 117.3l-.3 .1"/>
<path d="M225.4 117.3v.1M225.4 117.4l.1 .1M225.5 117.7v.2M225.5 118.5h-.5M225.5 118.5h.1M225.5 116.9v.3h-.5v.2M225.5 117.3v1.2l-.1 .1h-.5M225.5 117.2v.2M225.5 118h.1M225.5 118.2h.1M225.6 118h.1M225.6 118.1h.1"/>
<path d="M225.6 118v.1M101.8 151.5l-.1 .1M102.3 147.9h10.3v7.8h-10.3M102.3 147.2v4.3h-1l2.2 .7h-1.2v4.2M102.7 147.9l-.4 .4M105.4 147.9l-3.1 3.1M108 147.9l-5.7 5.7M109 157.6h.1M109 157.3h.1M109 157.3v.3M109.1 157.5v.2M109.1 157.2v.3"/>
<path d="M109.1 157.5h.2M109.3 157.2v.3M109.3 157.5v.2M109.4 157.2h-.4v.6h.4M109.5 157v.9M109.5 155.7v2.2M109.6 157.7l-.2 .2M109.6 156.4l.2 .2M109.6 156.4h.1M109.6 157.9h.1M109.6 156.1v3.5h2.4M109.8 159.1l.3 .3"/>
<path d="M109.8 156.5l.2 .2 .1 1.4 1.7 .1M109.8 156.5h.1M109.8 158.4h2.2M109.8 156.5v2.6M109.9 155.9l-.3 .2M109.9 155.9h2M110 157l.1 .2M110 157.2h.3M110 157.8h.3M110.1 157.1v.2M110.1 157.7h.1M110.1 157.4l.1 .2-.2 .1"/>
<path d="M110.1 157.2l.1 .5M110.2 157.3l-.2 .1M110.2 157.7l-.2 .2M110.2 159.4h1.6M110.3 157.1v.2M110.3 157.7h.1M110.3 157.4v.3h-.1M110.3 157.2v.6M110.3 157.3l-.1 .1M110.7 147.9l-7.8 7.8M111.7 158.2l.2 .2M111.7 159.4l.2 .2"/>
<path d="M112 158.4h.1M112 159.6h.1M112.1 155.7l-.2 .2M112.6 148.6l-7 7.1M112.6 151.3l-4.4 4.4M112.6 153.9l-1.7 1.8M174 155.7l.2 .2M174.1 158.4h.1M174.1 159.6h.1M174.1 158.4h2.2M174.2 155.9h2M174.6 147.9l-1.2 1.2"/>
<path d="M175.7 157.3l.4 .4M175.7 157.7l.4 .1M175.8 157.2l-.1 .5M175.8 157.2h.3M175.8 157.7h-.1M175.8 157.1l-.1 .2M175.9 159.4h-1.6l-.2 .2M175.9 157.3l.2 .1M175.9 157.3l.1-.1-.1 .6-.1-.1v-.3M176 157.8l.1 .1M176.1 157l-.1 .2M176.2 155.9l.2 .2v3.5h-2.3"/>
<path d="M176.2 156.5l-.1 .2-.1 1.4-1.7 .1-.2 .2M176.3 156.5h.1M176.3 156.5l-.1 2.6-.3 .3M176.4 156.4l-.1 .2M176.4 156.4h.1M176.4 157.9h.1M176.4 157.7l.2 .2M176.6 157v.9M176.6 155.7v2.2M176.7 157.2h.3v.6h-.3M176.7 157.2v.3M176.7 157.5v.2"/>
<path d="M176.7 157.5h.3M177 157.5v.2M177 157.2v.3M177 157.6h.1M177 157.3h.1M177.1 157.3v.3M177.3 147.9l-3.9 3.9M180 147.9l-6.6 6.5M182.6 147.9l-7.7 7.8M183.7 152.2l-3.5 3.5M183.8 147.9h-10.4v7.8h10.4M183.8 147.2v4.3h1l-2.2 .7h1.2v4.2"/>
<path d="M183.8 149.4l-6.3 6.3M183.8 154.7l-1 1M184.4 151.5l-.2 .2"/>
<circle cx="97.8" cy="59.6" r=".07"/>
<circle cx="97.8" cy="59.6" r=".14"/>
<circle cx="97.8" cy="59" r=".12"/>
<circle cx="97.8" cy="59" r=".14"/>
<circle cx="98.2" cy="59.7" r=".07"/>
<circle cx="98.2" cy="59" r=".07"/>
<circle cx="98.2" cy="59.7" r=".05"/>
<circle cx="98.2" cy="59" r=".05"/>
<circle cx="98.5" cy="59.6" r=".12"/>
<circle cx="98.5" cy="59" r=".12"/>
<circle cx="98.5" cy="59.6" r=".07"/>
<circle cx="98.5" cy="59" r=".07"/>
<circle cx="98.5" cy="59" r=".14"/>
<circle cx="98.5" cy="59.6" r=".14"/>
<circle cx="221.9" cy="48.1" r=".33"/>
<circle cx="221.9" cy="49.1" r=".33"/>
<circle cx="221.9" cy="56.3" r=".33"/>
<circle cx="221.9" cy="56.3" r=".2"/>
<circle cx="221.9" cy="49.1" r=".2"/>
<circle cx="221.9" cy="48.1" r=".2"/>
<circle cx="221.9" cy="48.1" r=".14"/>
<circle cx="221.9" cy="56.3" r=".14"/>
<circle cx="221.9" cy="49.1" r=".14"/>
<circle cx="222.5" cy="58.9" r=".33"/>
<circle cx="222.5" cy="58.9" r=".2"/>
<circle cx="222.5" cy="58.9" r=".14"/>
<circle cx="222.5" cy="58.9" r=".19"/>
<circle cx="225.6" cy="51.7" r="2.06"/>
<circle cx="225.6" cy="51.7" r=".67"/>
<circle cx="97.8" cy="60.2" r=".12"/>
<circle cx="97.8" cy="60.2" r=".07"/>
<circle cx="98.5" cy="60.2" r=".12"/>
<circle cx="98.5" cy="60.2" r=".07"/>
<circle cx="98.5" cy="60.2" r=".14"/>
<circle cx="222.5" cy="68.1" r=".33"/>
<circle cx="222.5" cy="77.3" r=".33"/>
<circle cx="222.5" cy="77.3" r=".2"/>
<circle cx="222.5" cy="68.1" r=".2"/>
<circle cx="222.5" cy="77.3" r=".12"/>
<circle cx="222.5" cy="68.1" r=".12"/>
<circle cx="96.3" cy="88.4" r=".1"/>
<circle cx="96.6" cy="88.4" r=".1"/>
<circle cx="96.6" cy="88.4" r=".09"/>
<circle cx="96.9" cy="88.4" r=".1"/>
<circle cx="98.5" cy="87.9" r=".07"/>
<circle cx="98.5" cy="88.8" r=".07"/>
<circle cx="100.5" cy="89.1" r=".29"/>
<circle cx="100.5" cy="87.9" r=".29"/>
<circle cx="100.5" cy="88.5" r=".29"/>
<circle cx="100.5" cy="87.9" r=".22"/>
<circle cx="100.5" cy="88.5" r=".22"/>
<circle cx="100.5" cy="89.1" r=".22"/>
<circle cx="222.5" cy="86.6" r=".33"/>
<circle cx="222.5" cy="95.8" r=".33"/>
<circle cx="222.5" cy="86.6" r=".2"/>
<circle cx="222.5" cy="95.8" r=".2"/>
<circle cx="222.5" cy="95.8" r=".12"/>
<circle cx="222.5" cy="86.6" r=".12"/>
<circle cx="112.4" cy="118.9" r=".2"/>
<circle cx="112.4" cy="118.9" r=".14"/>
<circle cx="112.4" cy="118.9" r=".1"/>
<circle cx="124.8" cy="118.9" r=".2"/>
<circle cx="124.8" cy="118.9" r=".14"/>
<circle cx="124.8" cy="118.9" r=".1"/>
<circle cx="137.2" cy="118.9" r=".2"/>
<circle cx="137.2" cy="118.9" r=".14"/>
<circle cx="137.2" cy="118.9" r=".1"/>
<circle cx="145.6" cy="118.9" r=".2"/>
<circle cx="145.6" cy="118.9" r=".14"/>
<circle cx="145.6" cy="118.9" r=".1"/>
<circle cx="158" cy="118.9" r=".2"/>
<circle cx="158" cy="118.9" r=".14"/>
<circle cx="158" cy="118.9" r=".1"/>
<circle cx="170.4" cy="118.9" r=".2"/>
<circle cx="170.4" cy="118.9" r=".14"/>
<circle cx="170.4" cy="118.9" r=".1"/>
<circle cx="222.5" cy="105.1" r=".33"/>
<circle cx="222.5" cy="105.1" r=".2"/>
<circle cx="222.5" cy="105.1" r=".12"/>
<circle cx="225.2" cy="117.6" r=".12"/>
<circle cx="225.2" cy="117.6" r=".1"/>
<circle cx="225.2" cy="117.6" r=".24"/>
</g>
<!-- layer: ANNOTATIONS -->
<g fill="none" stroke="#000" stroke-width=".25">
<path d="M28.6 13.7h5.3M29.2 13.7v4.8M31.2 11.1h2.9M34.1 10.4v2M37.8 10.4v5.9M37.8 11.1h2.9M28.6 27.5h5.8M29.2 21.5v6M144.4 33.3h-1.4l-5 .8M218.4 32.3h1.4M221.2 31.8v4.6M229.7 31.8v15"/>
<path d="M231.1 32.3h1.4M26.9 51.4h6.2M27.5 51.4v5.4M30.1 49.1h3M33.1 48.3v2.1M35.7 48.3v4M35.7 49.1h3M86.4 55.8h1.5l8.4 3.4M99.8 44h1.4M102.6 43.5v3.3M110.2 43.5v12.5M111.7 44h1.4"/>
<path d="M169.6 44h1.4M172.4 43.5v12.5M177.9 43.5v3.3M179.3 44h1.4M221.9 59.4h27.8M221.9 46.8h37.7M230.4 56.8h13.6M230.4 47.5h13.6M243.5 48.9v1.4M243.5 54v1.4M245 44h-1.5v1.4M259.1 48.2v31.9"/>
<path d="M26.9 65.7h6.2M27.5 60.2v5.5M94.7 65.9h1.5l10.2 4.7M100.9 75h1.4l3.1 5.4M102.5 79.7v5.1M243.5 60.8v1.4h-1.4M249.3 60.8v25.6M28.5 90.3h4.9M29.1 90.3v4.8M29.1 98.5v5M29.3 88.7h3M32.3 88v2"/>
<path d="M34.9 88v3.9M34.9 88.7h3M83.2 89.6h15.8M84 90.8v12.1M86.4 82.6h1.5l6.5 4.8M97.8 92.9h1.4M97.9 96.1h1.5M98.5 91.3v.8M98.6 96.9v.8M103.7 80.4h3.4M249.3 93v25.6M259.1 86.7v31.9"/>
<path d="M28.5 103.5h4.9M84 106.8v12M238.3 120h11.4M252.1 120h7.5M117.8 120.8l-4.7 4.6h-1.5M138.1 136.5h11.1M209.3 139.7h19.7v8.3h-19.7zM212.5 136.2h12.6M228.8 120.8l4.8 4.6h1.4M98.4 155.7h7.9M98.4 159.6h10.5M98.9 152.8v1.5"/>
<path d="M112.6 156.4v9.7M173.4 156.4v9.7M176.6 158.6v7.5M209.3 142.9h19.7M209.3 145.5h19.7M219.4 142.9v5.1M98.9 161v1.4M109.1 162.7h1.4M112 160.3v2.9M114.1 162.7h1.4M114.1 165.7h19.7M137.2 174.6h12.6"/>
<path d="M152.3 165.7h19.7M170.6 163.2h1.4M174.1 160.3v3.3M175.6 163.2h1.4M178.1 165.7h1.4"/>
</g>
<g fill="#000" stroke="#000" stroke-width=".2">
<path d="M29.2 13.7l.2 1.1h-.4zM33 10.9l1.1 .2-1.1 .2zM37.8 11.1l1.1-.2v.4zM29 26.4h.4l-.2 1.1zM136.6 34.3l1.4-.5v.5zM219.8 32.1l1.4 .2-1.4 .2zM229.7 32.3l1.4-.2v.4zM27.5 51.5l.2 1.1h-.4zM32 48.9l1.1 .2-1.1 .2zM35.7 49.1l1.1-.2v.4zM96.4 59l1.2 .8-1.4-.3zM101.2 43.7l1.4 .3-1.4 .2z"/>
<path d="M110.2 44l1.5-.3v.5zM171 43.7l1.4 .3-1.4 .2zM177.9 44l1.4-.3v.5zM243.3 55.4h.5l-.3 1.4zM243.5 47.5l.3 1.4h-.5zM243.3 45.4h.5l-.3 1.4zM259.1 46.8l.3 1.4h-.5zM27.3 64.5h.4l-.2 1.2zM106.5 70.4l1.2 .8-1.4-.4zM243.5 59.4l.3 1.4h-.5zM249.3 59.4l.2 1.4h-.5zM29.1 90.3l.2 1.1h-.4z"/>
<path d="M31.2 88.5l1.1 .2-1.1 .2zM34.9 88.7l1.1-.2v.4zM84 89.6l.2 1.2h-.4zM94.6 87.2l1 1-1.3-.6zM98.4 92.1h.3l-.2 .8zM98.6 96.1l.2 .8h-.3zM102.5 80.4l1.2-.2v.4zM107.1 80.2l1.2 .2-1.2 .2zM28.9 102.4h.4l-.2 1.1zM83.8 118.8h.4l-.2 1.2zM249 118.6h.5l-.2 1.4zM258.9 118.6h.5l-.3 1.4z"/>
<path d="M117.7 120.7l1.2-.8-.9 1.1zM227.8 119.9l1.2 .8-.4 .3zM98.7 154.3h.4l-.2 1.4zM98.9 159.6l.2 1.4h-.4zM110.5 162.5l1.5 .2-1.5 .2zM112.6 162.7l1.5-.2v.4zM112.6 165.7l1.5-.3v.5zM172 162.9l1.4 .3-1.4 .2zM172 165.4l1.4 .3-1.4 .2zM174.1 163.2l1.5-.3v.5zM176.6 165.7l1.5-.3v.5z"/>
</g>
<!-- layer: SECTION CUTS -->
<g fill="none" stroke="#000" stroke-width=".25">
<path d="M141.7 51.2v1.6M141.7 54.4v7.9M150.3 44.4h-8.6v5.2M141.7 63.9v1.6M141.7 67.1v7.9M141.7 76.6v1.6M141.7 79.8v7.9M141.7 89.3v1.6M141.7 92.5v7.9M112.7 103.3h-10v8.6M114.3 103.3h1.6M117.5 103.3h7.9"/>
<path d="M127 103.3h1.6M130.2 103.3h7.9M139.7 103.3h1.6M141.7 102v1.6M141.7 105.2v7.9M141.7 114.7v1.6M141.7 117.9v5.1h8.6M142.9 103.3h7.9M152.4 103.3h1.6M155.6 103.3h7.9M165.1 103.3h1.6M168.3 103.3h9.9v8.6"/>
</g>
<path d="M150.3 44l2.7 .4-2.7 .5zM102.3 111.9h.9l-.5 2.7zM177.8 111.9h.9l-.5 2.7zM150.3 122.6l2.7 .4-2.7 .5z" fill="#000" stroke="#000" stroke-width=".2"/>
<!-- layer: ANNOTATIONS -->
<path d="M29.2 26.4h.1M29.5 27.5h.1M27.5 65.7h.1M34.3 90.8h.1M29.1 103.5h.1M29.1 102.3h.1" fill="none" stroke="#000" stroke-width=".2"/>
<!-- layer: DETAILS -->
<g fill="none" stroke="#000" stroke-width=".25">
<path d="M34.1 13.8a.92 .92 0 0 1 1-1 .92 .92 0 0 1 .8 1.2l-.2 .6M34.1 13.8a1.29 1.29 0 0 0 .8 1.4 2.97 2.97 0 0 1 2.7 2.9 5.4 5.4 0 0 1-2 5.9l-1.2 .4M34.2 27l.1 .5M34.3 27.5a.92 .92 0 0 0 .9 .9 .92 .92 0 0 0 .9-.8M34.4 24.4l-.2 .3v.5l1.5 .9 .4 .8v.7M36.1 27.6v.1M33.1 51.4a.94 .94 0 0 1 1-1 .94 .94 0 0 1 .8 1.2M33.1 51.4v.5M33.1 51.9a1.11 1.11 0 0 0 .8 .9 3.1 3.1 0 0 1 2.8 3 5.6 5.6 0 0 1-2.1 6.1l-1.2 .5M34.9 51.6l-.2 .6M33.2 65l.1 .6M33.3 65.6l.1 .5 .4 .3"/>
<path d="M33.4 62.4l-.2 .2v.5l1.1 .7a1.98 1.98 0 0 1 .9 1.9M35.1 65.7a.9 .9 0 0 1-1.3 .7M32.3 90.8a.96 .96 0 0 0 .7 1.4l1.6 .3M34.6 92.5l.3 .4M34.6 90.3l-.1 .2-.4 .4M34.6 90.3a.93 .93 0 0 0-.7-1 .93 .93 0 0 0-1.1 .5l-.5 1M34.9 92.9v11.7M32.7 104.2l.1 .3 .4 .3M33.7 103.5l-.3-.4a.58 .58 0 0 0-.7 .5v.6M34.9 104.6l-.3 .2h-1.4"/>
</g>
<!-- layer: TITLE BLOCK -->
<g fill="none" stroke="#000" stroke-width=".25">
<path d="M3.2 3.3h272.6v209.4h-272.6zM60.3 3.3v160.7h-57.1M235 8.2h36v10.4h-36zM235 15.1h36M244.5 11.7h26.5M244.5 8.2v10.4M22.8 37.8h17.9M3.2 40.1h57.1M3.2 79.7h57.1M22.8 77.2h17.9M3.2 118.8h57.1M22.8 114.7h17.8"/>
<path d="M3.2 126.8h57.1M3.2 131h57.1M3.2 122.7h57.1M28.4 122.7v41.3M29.5 131.9h2.4v2.4h-2.4zM29.5 136.1h2.4v2.3h-2.4zM29.5 140h2.4v2.3h-2.4zM3.2 143.3h57.1M3.2 147.5h57.1M29.5 149h2.3v2.3h-2.3zM29.5 152.9h2.3v2.3h-2.3zM29.5 156.8h2.3v2.3h-2.3z"/>
<path d="M29.5 144.3h2.4v2.3h-2.4zM41.7 144.3h2.4v2.3h-2.4zM29.5 160.7h2.3v2.3h-2.3zM3.2 196.3h167.8M3.2 192.1h167.8v20.6M29.6 192.1v20.6M71.1 192.1v20.6M90.3 192.1v20.6M3.2 208.6h67.9M3.2 204.4h67.9M3.2 200.4h67.9M209.6 207h43.2"/>
<path d="M230.9 201.3v11.4M252.8 201.3v11.4M275.8 201.3h-66.2v11.4"/>
</g>
<!-- layer: 0 -->
<path d="M257.8 11.7v6.9" fill="none" stroke="#000" stroke-width=".25"/>
<text font-size="7.2" x="227.2" y="195.5">RAPIDSLAT</text>
<g font-size="2.4">
<text x="245.7" y="11.1">STANDARD MAX. VALUES</text>
<text x="236.6" y="12.7">MODEL</text>
<text x="238.1" y="17.8">611</text>
<text x="248.1" y="14.4">WIDTH</text>
<text x="250.5" y="17.8">30'</text>
<text x="260.7" y="14.4">HEIGHT</text>
<text x="263.8" y="17.8">20'</text>
<text x="22.8" y="37.3">C-187 SLAT DETAIL</text>
<text x="22.8" y="76.8">C-275 SLAT DETAIL</text>
<text x="22.8" y="114.3">F-265 SLAT DETAIL</text>
<text x="7.6" y="125.6">OPENING WIDTH</text>
<text x="26.1" y="121.4">OPTIONS</text>
<text x="7.6" y="129.8">OPENING HEIGHT</text>
<text x="7.9" y="133.9">SLAT OPTIONS</text>
<text x="32.9" y="134">C-187</text>
<text x="32.8" y="142">F-265</text>
<text x="32.9" y="138.1">C-275</text>
<text x="7.5" y="146.3">GUIDE OPTIONS</text>
<text x="32.9" y="146.3">E GUIDE</text>
<text x="45.2" y="146.3">Z GUIDE</text>
<text x="7.5" y="150.6">HOOD OPTIONS</text>
<text x="32.7" y="154.9">INTERIOR ROUND</text>
<text x="32.8" y="151.1">INTERIOR OCTOGON</text>
<text x="32.7" y="158.8">INTERIOR SQUARE</text>
<text x="32.7" y="162.7">EXTERIOR SLOPED</text>
<text x="8.4" y="195.2">COMPONENT</text>
<text x="42.9" y="195.1">MATERIAL</text>
<text x="73.7" y="195">OPERATION</text>
<text x="91.7" y="195.2">NOTES:</text>
<text x="11.4" y="203.2">CURTAIN</text>
<text x="13" y="199.2">HOOD</text>
<text x="36.9" y="199.1">24 GA. GALVANIZED STEEL</text>
<text x="45.2" y="203.3">ALUMINUM</text>
<text x="91.8" y="199.1">1. WINDLOAD 20 P.S.F</text>
<text x="210.4" y="203.6">DWG. NO.</text>
<text x="221.7" y="199.8">611 ADVANCED ROLLING STEEL SERVICE DOOR</text>
<text x="231.4" y="203.4">DATE:</text>
<text x="12.2" y="207.3">GUIDES</text>
<text x="43.3" y="207.2">STEEL ANGLES</text>
<text x="72.5" y="204.5">MOTOR LH 575 V</text>
<text x="73.7" y="207.3">3-PHASE 60HZ</text>
<text x="210.3" y="209.1">SHEET</text>
<text x="231.6" y="209">BY:</text>
<text x="9.8" y="211.5">BOTTOM BAR</text>
<text x="43.1" y="211.6">STEEL ANGLES</text>
</g>
<text font-size="2.2" x="260.1" y="192.7">®</text>
<g font-size="2.1">
<text x="25.8" y="11.9">17/32&quot;</text>
<text x="26.4" y="20.3">1 7/8&quot;</text>
<text x="25.9" y="49.8">7/8&quot;</text>
<text x="24.8" y="59.3">2 3/4&quot;</text>
<text x="25.1" y="89.5">5/8&quot;</text>
<text x="26.3" y="97.3">2 5/8&quot;</text>
</g>
<g font-size="2">
<text x="145.8" y="33.8">TRANSFORMER (14&quot; X 16&quot;)</text>
<text x="233.7" y="33">PROJECTION</text>
<text x="104.4" y="44.7">1'-6&quot;</text>
<text x="153.9" y="45.2">B</text>
<text x="173.1" y="44.7">1'-0&quot;</text>
<text x="246.1" y="44.7">1 1/2&quot;</text>
<text x="75.2" y="56.5">JUNCTION</text>
<text x="80.9" y="58.9">BOX</text>
<text x="239.1" y="62.9">6&quot;</text>
<text x="81.2" y="66.7">HAND CHAIN</text>
<text x="95.3" y="76.7">(REF)</text>
<text x="96.6" y="74.3">2'-0&quot;</text>
<text x="71.2" y="83.1">THREE PHASE</text>
<text x="256" y="82.9">TOTAL</text>
<text x="71.6" y="85.5">CONTROLLER</text>
<text x="75.6" y="87.9">(14&quot; X 16&quot;)</text>
<text x="244.7" y="89.2">OPENING</text>
<text x="255.4" y="85.3">HEIGHT</text>
<text x="245.5" y="91.6">HEIGHT</text>
<text x="89.2" y="99.6">6&quot; CLEARANCE</text>
<text x="81" y="106.5">(REF.)</text>
<text x="82" y="104.1">5'-0&quot;</text>
<text x="89.1" y="102">REQUIRED</text>
<text x="102.2" y="117.2">A</text>
<text x="177.7" y="117.2">A</text>
<text x="73.2" y="125.9">WIRELESS MONITORED SAFETY EDGE</text>
<text x="153.9" y="123.8">B</text>
<text x="70.9" y="128.3">(ALSO SERVES AS WEATHERSTRIPPING)</text>
<text x="236.2" y="126.1">FINISHED FLOOR</text>
<text x="138.1" y="136.1">ELEVATION</text>
<text x="212.5" y="135.8">SECTION B-B</text>
<text x="213" y="142">PROJECTION</text>
<text x="210.1" y="147.3">12&quot; X 14&quot;</text>
<text x="212.2" y="144.9">MIN.</text>
<text x="219.9" y="147.3">26&quot; X 28&quot;</text>
<text x="221.6" y="144.9">MAX.</text>
<text x="95.3" y="158.3">5 13/16&quot;</text>
<text x="116.6" y="163.4">1/2&quot;</text>
<text x="135" y="166.3">OPENING WIDTH</text>
<text x="165.9" y="163.9">1/2&quot;</text>
<text x="180.8" y="166.3">4 1/2&quot;</text>
<text x="137.2" y="174.2">SECTION A-A</text>
</g>
</svg>
